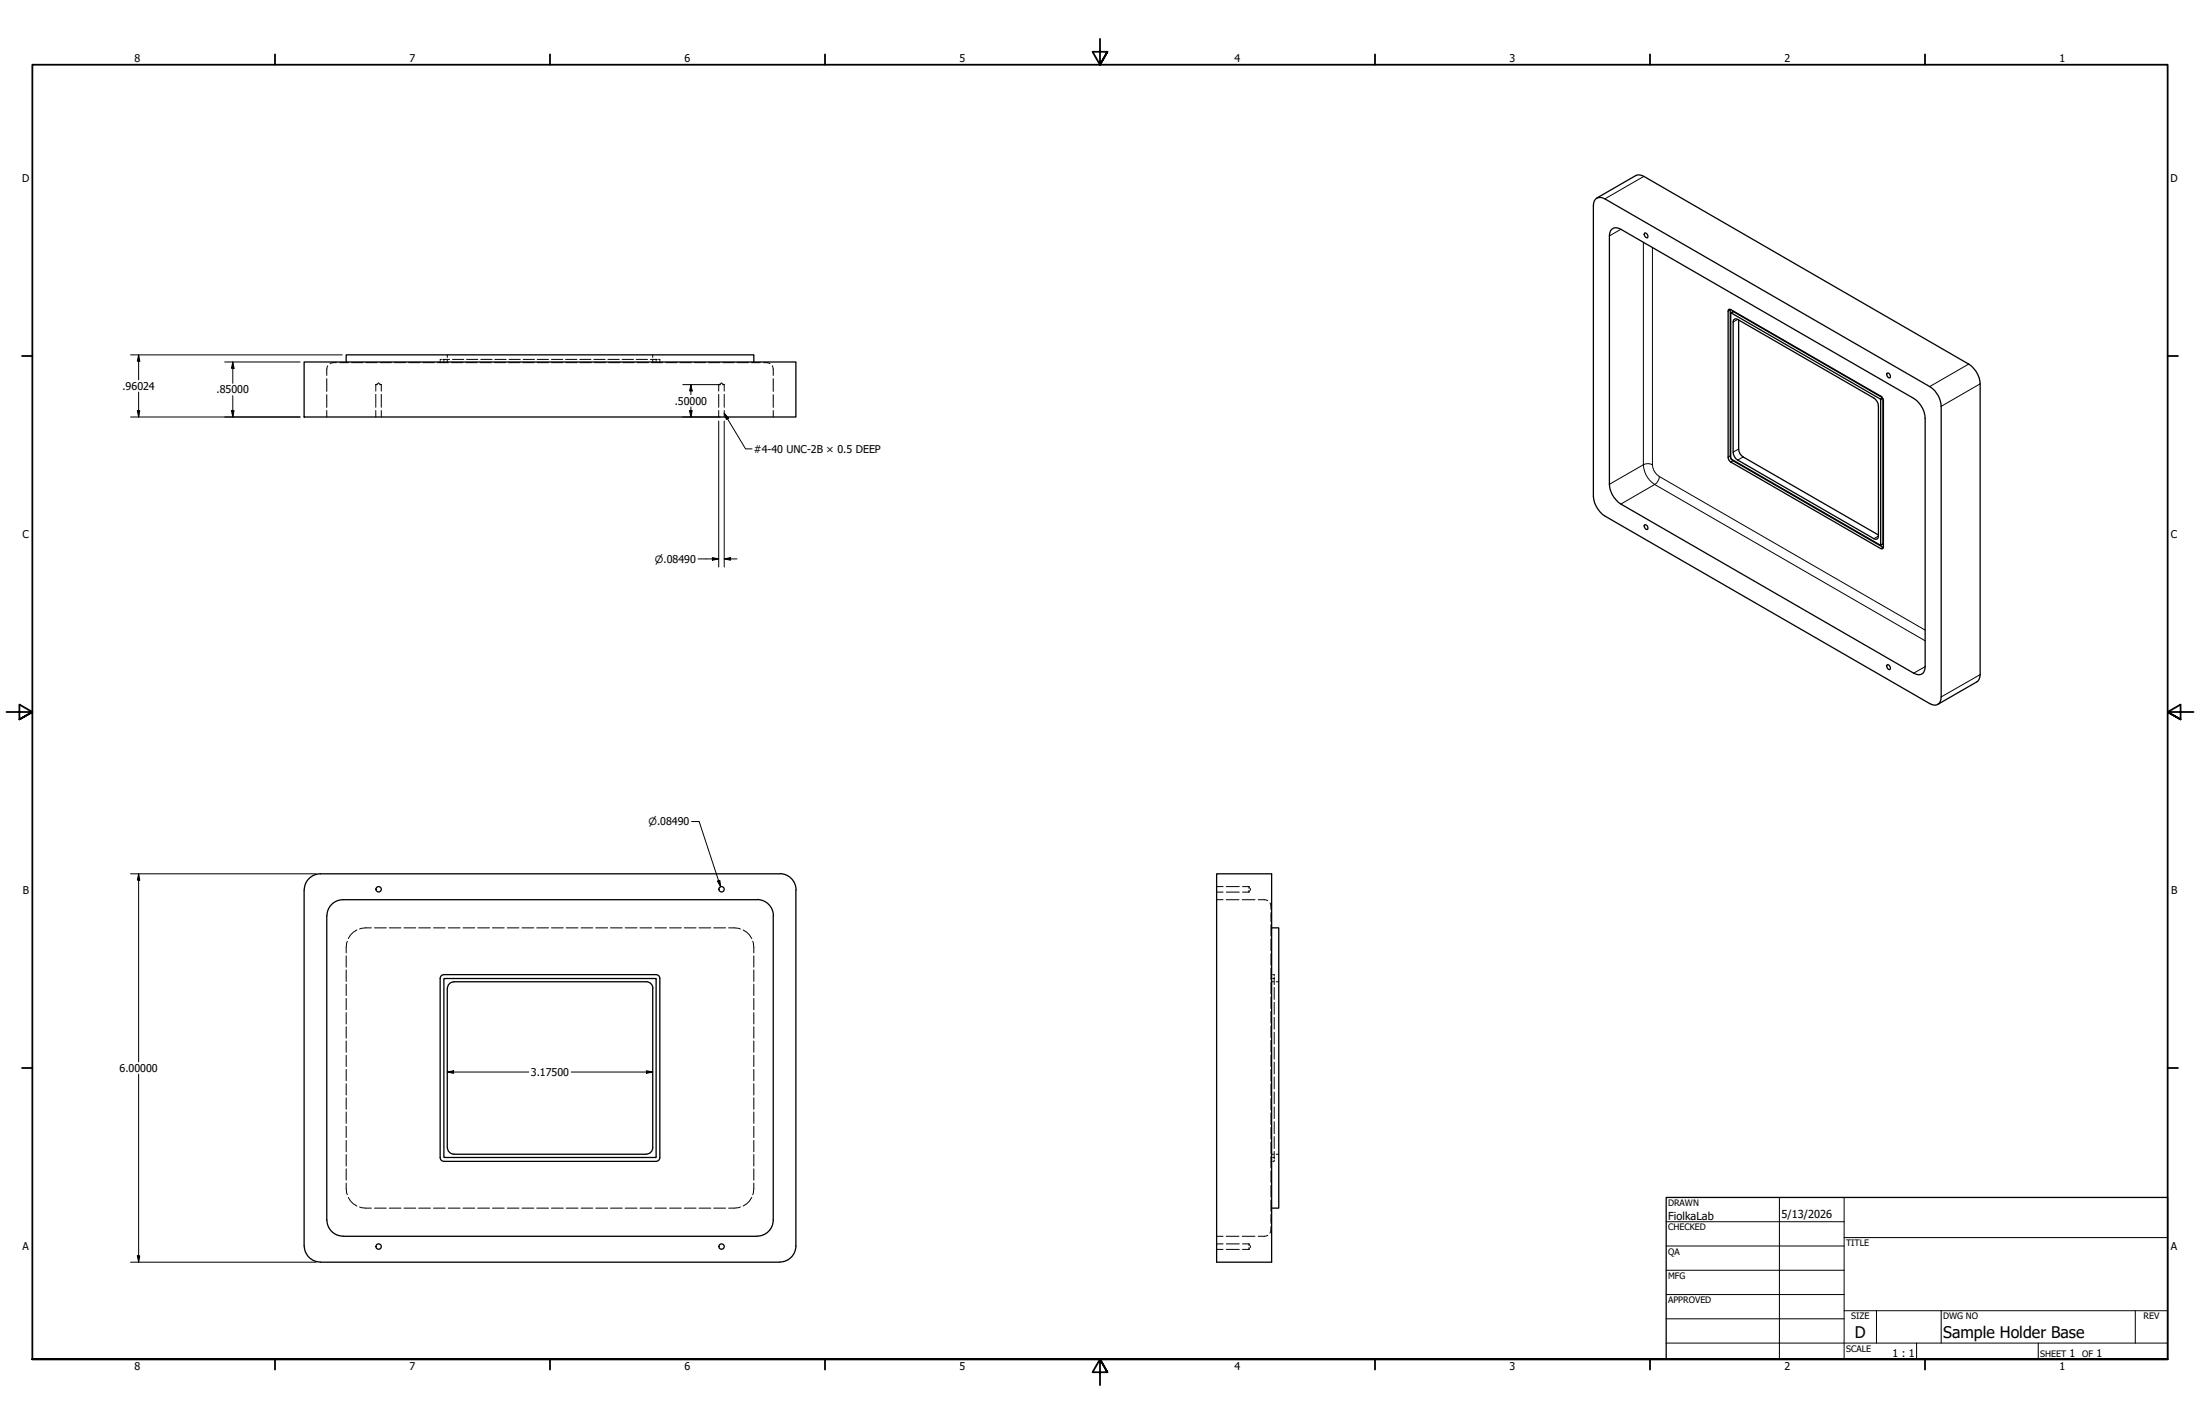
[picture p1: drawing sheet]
<svg xmlns="http://www.w3.org/2000/svg" width="864mm" height="559mm" viewBox="0 0 864 559" stroke-linecap="round" stroke-linejoin="round" font-family="sans-serif">
<!-- layer: Hidden (ANSI) -->
<g fill="none" stroke="#000" stroke-width=".39">
<path d="M175.6 139.3v1M256.2 139.3v1M128.3 148.6v5M128.3 154.9v5M128.7 143.6l-.4 1.2v2.5M132.1 142.3l-2.6 .4M133.3 142.3h3.5M138 142.3h4.5M143.6 142.3h4.5M147.5 150.9h.7M147.5 150.9v2.6M147.5 154.7v5.1"/>
<path d="M147.9 150.7l-.4 .2M148.2 150.5h.8M149 150.9h.7M149.2 142.3h4.5M149.3 150.7l.4 .2M149.7 150.9v2.6M149.7 154.7v5.1M154.8 142.3h4.5M160.4 142.3h4.5M166 142.3h4.5M171.6 142.3h4.5M172.8 141.9v.4"/>
<path d="M173.3 141h-.5v.5M173.8 141h2.7M174.2 141v.5M174.2 141.9v.4M175.6 141.3v1M177.2 142.3h4.5M177.6 141h4.5M182.8 142.3h4.5M183.1 141h4.5M188.4 142.3h4.5M188.7 141h4.5M194.1 142.3h4.4"/>
<path d="M194.2 141h4.5M199.6 142.3h4.6M199.8 141h4.4M205.2 142.3h4.5M205.4 141h4.4M210.9 142.3h4.4M210.9 141h4.4M216.5 142.3h4.4M216.5 141h4.4M222 141h4.4M222.1 142.3h4.5M227.6 141h4.4"/>
<path d="M227.6 142.3h4.6M233.1 141h4.5M233.3 142.3h4.4M238.6 141h4.5M238.9 142.3h4.5M244.2 141h4.5M244.5 142.3h4.5M249.7 141h4.5M250.1 142.3h4.5M255.3 141h2.7M255.7 142.3h4.5M256.2 141.3v1"/>
<path d="M257.6 141v.5M257.6 141.9v.4M258.5 141h.5v.5M259 141.9v.4M261.3 142.3h4.5M266.9 142.3h4.5M272.5 142.3h4.5M278.1 142.3h4.5M282.1 150.9h.7M282.1 150.9v2.6M282.1 154.7v5.1M282.5 150.7l-.4 .2"/>
<path d="M282.8 150.5h.8M283.6 150.9h.7M283.7 142.3h4.5M283.9 150.7l.4 .2M284.3 150.9v2.6M284.3 154.7v5.1M289.3 142.3h4.5M295 142.3h3.4M299.7 142.3l2.6 .4M303.1 143.6l.4 1.2v2.5M303.5 148.6v5M303.5 154.9v5"/>
<path d="M128.3 161.1v2.5M147.5 161.1v2.5M149.7 161.1v2.5M282.1 161.1v2.5M284.3 161.1v2.5M303.5 161.1v2.5M477.6 353.1h2.5M477.6 350.1h2.5M477.6 347.9h2.5M481.3 353.1h5M481.4 350.1h5.1M481.4 347.9h5.1"/>
<path d="M487.6 353.1h5M487.7 350.1h2.6M487.7 347.9h2.6M490.3 347.9v.7M490.3 349.4v.7M490.3 347.9l.2 .4M490.5 349.7l-.2 .4M490.7 348.6v.8M493.9 353.1h2.5l1.2 .3M498.5 354.3l.4 2.6M498.9 358.1v3.6M135.9 375.1v4.4"/>
<path d="M136.3 369.4l-.4 2.3v2.3M140.1 364.9l-1.4 .9-2 2.5M145.8 364.1h-2.3l-2.3 .5M147 364.1h4.6M152.8 364.1h4.6M158.6 364.1h4.6M164.3 364.1h4.7M170.2 364.1h4.6M176 364.1h4.6M181.7 364.1h4.7M187.5 364.1h4.7M193.3 364.1h4.6"/>
<path d="M199.1 364.1h4.6M204.9 364.1h4.6M210.7 364.1h4.6M216.5 364.1h4.6M222.2 364.1h4.7M228.1 364.1h4.6M233.9 364.1h4.6M239.6 364.1h4.7M245.4 364.1h4.7M251.2 364.1h4.6M257 364.1h4.6M262.8 364.1h4.7"/>
<path d="M268.6 364.1h4.6M274.4 364.1h4.6M280.2 364.1h4.6M286 364.1h2.3l2.3 .5M291.7 364.9l1.4 .9 2 2.5M295.5 369.4l.4 2.3v2.3M295.9 375.1v4.4M498.9 362.8v4.5M498.9 368.5v4.6M498.9 374.2v4.5M498.9 379.9v4.5M135.9 380.6v4.5"/>
<path d="M135.9 386.2v4.5M135.9 391.8v4.4M135.9 397.4v4.4M295.9 380.6v4.5M295.9 386.2v4.5M295.9 391.8v4.4M295.9 397.4v4.4M498.9 385.3h1M498.9 384h.5M498.9 385.6v4.5M498.9 391.2v4.6M498.9 396.9v4.5"/>
<path d="M498.9 382.5h.5M499.7 384h.5M499.7 382.5h.5v.5M500.2 383.5v2.8M500.2 387.5v4.7M500.2 393.3v4.7M500.2 399.2v4.7M501 385.3h1M135.9 402.9v4.5M135.9 408.5v4.4M135.9 414.1v4.4M135.9 419.7v4.4"/>
<path d="M295.9 402.9v4.5M295.9 408.5v4.4M295.9 414.1v4.4M295.9 419.7v4.4M498.9 402.6v4.6M498.9 408.3v4.6M498.9 414v4.5M498.9 419.7v4.5M500.2 405.1v4.6M500.2 410.9v4.7M500.2 416.8v4.6M135.9 425.3v4.4"/>
<path d="M135.9 430.8v4.5M135.9 436.4v4.4M295.9 425.3v4.4M295.9 430.8v4.5M295.9 436.4v4.4M498.9 425.3v4.6M498.9 431v4.6M498.9 436.8v4.5M500.2 422.6v4.7M500.2 428.5v4.6M500.2 434.3v4.7M135.9 442v4.4"/>
<path d="M135.9 447.5v4.5M135.9 453.1v4.5M135.9 458.7v4.4M295.9 442v4.4M295.9 447.5v4.5M295.9 453.1v4.5M295.9 458.7v4.4M498.9 452.9h1M498.9 454.2h.5M498.9 442.4v4.6M498.9 448.1v4.5M498.9 453.8v4.5"/>
<path d="M498.9 459.5v4.5M498.9 455.7h.5M499.7 454.2h.5M500.2 455.2v.5h-.5M500.2 440.2v4.7M500.2 446v4.7M500.2 451.9v2.8M501 452.9h1M135.9 464.2v2.3l.4 2.3M136.7 469.9l2 2.5 1.4 .9M141.2 473.6l2.3 .5h2.3M147 474.1h4.6"/>
<path d="M152.8 474.1h4.6M158.6 474.1h4.6M164.3 474.1h4.7M170.2 474.1h4.6M176 474.1h4.6M181.7 474.1h4.7M187.5 474.1h4.7M193.3 474.1h4.6M199.1 474.1h4.6M204.9 474.1h4.6M210.7 474.1h4.6M216.5 474.1h4.6"/>
<path d="M222.2 474.1h4.7M228.1 474.1h4.6M233.9 474.1h4.6M239.6 474.1h4.7M245.4 474.1h4.7M251.2 474.1h4.6M257 474.1h4.6M262.8 474.1h4.7M268.6 474.1h4.6M274.4 474.1h4.6M280.2 474.1h4.6M290.6 473.6l-2.3 .5h-2.3"/>
<path d="M295.1 469.9l-2 2.5-1.4 .9M295.9 464.2v2.3l-.4 2.3M498.9 465.1v4.6M498.9 470.9v4.5M498.9 476.5v3.6M477.6 485.1h2.5M477.6 490.3h2.5M477.6 488.1h2.5M481.3 485.1h5M481.4 490.3h5.1M481.4 488.1h5.1M487.6 485.1h5"/>
<path d="M487.7 490.3h2.6M487.7 488.1h2.6M490.3 488.1v.7M490.3 489.6v.7M490.3 488.1l.2 .4M490.5 489.9l-.2 .4M490.7 488.8v.8M497.6 484.8l-1.2 .3h-2.5M498.9 481.3l-.4 2.6"/>
</g>
<!-- layer: Visible (ANSI) -->
<g fill="none" stroke="#000" stroke-width=".51">
<path d="M626.5 78a3.1 3.1 0 0 1 3.5 0l127.5 73.7a9.9 9.9 0 0 1 4.5 7.7v114.1a2.75 2.75 0 0 1-1.3 2.9 2.75 2.75 0 0 1-3.2-.3l-127.5-73.6a10.2 10.2 0 0 1-4.5-7.8v-114.1l.4-1.9zM626.8 77.7l15.3-8.8a3.4 3.4 0 0 1 3.2 .3l127.5 73.7a9.9 9.9 0 0 1 4.5 7.7v114.1a3.2 3.2 0 0 1-1.3 2.9l-15.3 8.8M632.8 89.9a2.82 2.82 0 0 1 3.5 .1l114.9 66.3a9.9 9.9 0 0 1 4.5 7.8v97.5a2.71 2.71 0 0 1-1.3 2.9 2.71 2.71 0 0 1-3.2-.3l-114.9-66.4a9.9 9.9 0 0 1-4.5-7.7v-97.5l.4-2zM645.5 91.5l.4-.1a1.35 1.35 0 0 1 .8 1.9 1.36 1.36 0 0 1-1.2-1.8zM678.6 121.4l.8 .1 59.3 34.3 .6 1.5v57.3l-.3 .7h-.7l-58.9-34-.8-.8-.2-1v-57.4zM679.3 121.4l.1 58.3M679.4 122.7l58.9 34v57.3l-58.9-34zM679.4 122.7l1.1-.4 58.4 33.7M680.8 125.2l1.3 .1 53.5 30.9a3.9 3.9 0 0 1 1.8 3.1v51.1l-.5 1.1-1.3-.1-53.5-30.9a3.9 3.9 0 0 1-1.8-3.1v-51zM682.5 125.5v50.7a3.9 3.9 0 0 0 1.8 3.1l53.1 30.6M119.4 142h193v21.6h-193zM135.9 142v-2.7h160v2.7"/>
<path d="M739.1 156.5v57l-.8 .5M740.7 146.5l.3-.1a1.26 1.26 0 0 1 .9 1.9 1.26 1.26 0 0 1-1.2-1.8zM679.7 180.2l.6 .6 59 34M645.5 206a1.13 1.13 0 0 1 1.2 .5 1.13 1.13 0 0 1 0 1.3 1.26 1.26 0 0 1-1.2-1.8zM740.7 260.9l.3-.1a1.35 1.35 0 0 1 .9 2 1.29 1.29 0 0 1-1.2-1.9zM119.4 349.2v139.7M128.3 359.4v119.4M297.2 353.1h-162.5a6.3 6.3 0 0 0-6.4 6.3M297.2 353a6.4 6.4 0 0 1 6.4 6.4M303.5 359.4v119.4a6.3 6.3 0 0 1-6.3 6.3M306.1 342.9h-180.3a6.3 6.3 0 0 0-6.4 6.3M306.1 342.8a6.3 6.3 0 0 1 6.3 6.4v139.7a6.3 6.3 0 0 1-6.3 6.3"/>
<path d="M477.6 342.9h21.6v152.4h-21.6zM499.2 364.1h2.8v110h-2.8M172.8 384v70.2M172.8 384l.6-1.3 .9-.2h83.3l1.1 .6 .3 .9M174.4 384h83.1v70.2h-83.1zM175.6 387.8v62.6M175.6 387.8l.6-1.5 .8-.7 1.1-.3h75.6l1.6 .5 .7 .9 .3 1.1M256.2 387.8v62.6M259 384v70.2M172.8 454.2l.3 .9 1.1 .6h83.3l1.2-.6 .3-.9M175.6 450.4l.6 1.5 .8 .7 1.1 .3h75.6l1.1-.3 .9-.7 .5-1.5M128.3 478.8a6.3 6.3 0 0 0 6.4 6.3"/>
<path d="M119.4 488.9a6.3 6.3 0 0 0 6.4 6.3M125.7 495.3h180.4M134.6 485.1h162.6"/>
<circle cx="148.6" cy="349" r="1.05"/>
<circle cx="283.2" cy="349" r="1.05"/>
<circle cx="148.6" cy="489.2" r="1.05"/>
<circle cx="283.2" cy="489.2" r="1.05"/>
</g>
<!-- layer: Visible Narrow (ANSI) -->
<g fill="none" stroke="#000" stroke-width=".39">
<path d="M645.3 69.2l-15.3 8.8M636.3 90l-4.5 2.6M645.1 95.1v87.3M648.7 97.2v85.2M679.2 121.6l-.8 .5M680.5 122.3l-.9 .5M682.1 125.3l-1.8 1.1M738.9 156.1l-.8 .5M739.1 156.4l-.8 .4M772.8 142.9l-15.3 8.8M777.3 150.6l-15.3 8.8M679.2 178.9l-.8 .6"/>
<path d="M682.5 176.2l-2.2 1.2M684.3 179.3l-2.2 1.2M636.3 197.8l13.2-7.7 106.2 61.4M645.1 182.4a3.8 3.8 0 0 1 3.6 0M645.1 182.4a9.7 9.7 0 0 0 4.4 7.7 4.2 4.2 0 0 0 1.9-3.1 5.8 5.8 0 0 1-2.7-4.6M645.1 182.4l-13.3 7.7M651.4 187l104.3 60.3M680.3 180.8l-.9 .5M737.4 210.4l-1.8 1M739.1 213.4l-.8 .5M739.1 214.8l-.8 .5M755.7 261.6l-4.5 2.6"/>
<path d="M777.3 264.7l-15.3 8.8"/>
</g>
<!-- layer: Border (ANSI) -->
<g fill="none" stroke="#000" stroke-width=".7">
<path d="M431.8 15.2v10.2l-2.9-5.1h5.8l-2.9 5.1 2.9-5.1M107.9 21.3v4.1M215.9 21.3v4.1M323.8 21.3v4.1M539.8 21.3v4.1M647.7 21.3v4.1M755.6 21.3v4.1M8.6 139.7h4.1M850.9 139.7h4.1M2.5 279.4h10.2l-5.1-2.9v5.8l5.1-2.9-5.1 2.9M861.1 279.4h-10.2l5.1-2.9v5.8l-5.1-2.9 5.1 2.9M8.6 419.1h4.1"/>
<path d="M850.9 419.1h4.1M12.7 533.4v-508h838.2v508h-838.2h838.2M107.9 533.4v4.1M215.9 533.4v4.1M323.8 533.4v4.1M434.7 538.5l-2.9-5.1 2.9 5.1h-5.8l2.9-5.1v10.2M539.8 533.4v4.1M647.7 533.4v4.1M755.6 533.4v4.1"/>
</g>
<!-- layer: Title (ANSI) -->
<g fill="none" stroke="#000" stroke-width=".39">
<path d="M654 479.4h69.9M698.5 469.9v63.5M723.9 469.9v63.5M654 488.9h69.9M654 498.5h69.9M723.9 485.6h127M654 508h69.9M654 517.5h69.9M723.9 514.3h127M736.6 514.3v12.7M762 514.3v12.7M838.2 514.3v12.7"/>
<path d="M654 527h196.9M752.3 527v6.4M800.1 527v6.4"/>
</g>
<path d="M654 469.9h196.9v63.5h-196.9z" fill="none" stroke="#000" stroke-width=".51"/>
<!-- layer: Dimension (ANSI) -->
<g fill="none" stroke="#000" stroke-width=".39">
<path d="M51.2 139.3h83.1M54.4 139.3l.5 2.4h-1zM54.4 139.3v9.7M54.4 153.9v9.7M88.2 142h29.6M91.4 142l.5 2.5h-1zM91.4 142v8.4M91.4 155.3v8.3M268 150.9h14.7M271.2 150.9l.5 2.5h-1zM271.2 150.9v4M271.2 159.7v3.9"/>
<path d="M51.2 163.6h66.6M53.9 161.2h1l-.5 2.4zM90.9 161.2h1l-.5 2.4zM268 163.6h14.7M270.7 161.2h1l-.5 2.4zM282.1 165.2v57.3M284.3 165.2v57.3M274 219.3h8.1M279.7 218.8l2.4 .5-2.4 .5zM284.3 219.3l2.5-.5v1zM284.3 219.3h5M271.5 322.4h2.9l8.5 25.6"/>
<path d="M51.2 342.9h72.9M54.4 342.9l.5 2.5h-1zM54.4 342.9v73.8M281.6 345.8l1-.4 .3 2.6zM54.4 421.5v73.8M175.6 420.7l2.5-.5v1zM175.6 420.7h32M224.2 420.7h32M253.7 420.2l2.5 .5-2.5 .5zM51.2 495.3h72.9M53.9 492.8h1l-.5 2.5z"/>
</g>
<g fill="#000">
<path d="M54.4 139.3l.5 2.4h-1zM91.4 142l.5 2.5h-1zM271.2 150.9l.5 2.5h-1zM53.9 161.2h1l-.5 2.4zM90.9 161.2h1l-.5 2.4zM270.7 161.2h1l-.5 2.4zM279.7 218.8l2.4 .5-2.4 .5zM284.3 219.3l2.5-.5v1zM54.4 342.9l.5 2.5h-1zM281.6 345.8l1-.4 .3 2.6zM175.6 420.7l2.5-.5v1zM253.7 420.2l2.5 .5-2.5 .5z"/>
<path d="M53.9 492.8h1l-.5 2.5z"/>
</g>
<!-- layer: Symbol (ANSI) -->
<path d="M284.3 162.2l1.7 1.9-.9 .5zM284.3 162.2l8.4 13.9h2.5" fill="none" stroke="#000" stroke-width=".39"/>
<path d="M284.3 162.2l1.7 1.9-.9 .5z" fill="#000"/>
<g font-size="6.3">
<text x="728.1" y="524.9">D</text>
<text x="762.8" y="525">Sample Holder Base</text>
</g>
<g font-size="4.3">
<text x="654.8" y="478.6">FiolkaLab</text>
<text x="699.3" y="478">5/13/2026</text>
</g>
<g font-size="4.2">
<text x="52.8" y="24.4">8</text>
<text x="160.8" y="24.4">7</text>
<text x="268.7" y="24.4">6</text>
<text x="376.7" y="24.4">5</text>
<text x="484.6" y="24.4">4</text>
<text x="592.6" y="24.4">3</text>
<text x="700.5" y="24.4">2</text>
<text x="808.5" y="24.4">1</text>
<text x="8.8" y="71.4">D</text>
<text x="852" y="71.4">D</text>
<text x="48.1" y="153">.96024</text>
<text x="85" y="154.4">.85000</text>
<text x="264.9" y="158.8">.50000</text>
<text x="296" y="177.7">#4-40 UNC-2B × 0.5 DEEP</text>
<text x="8.9" y="211.1">C</text>
<text x="852.2" y="211.1">C</text>
<text x="9" y="350.8">B</text>
<text x="852.2" y="350.8">B</text>
<text x="46.9" y="420.6">6.00000</text>
<text x="208.4" y="422.2">3.17500</text>
<text x="8.9" y="490.5">A</text>
<text x="852.2" y="490.5">A</text>
<text x="742.9" y="532.6">1 : 1</text>
<text x="812.4" y="532.6">1</text>
<text x="823" y="532.6">1</text>
<text x="52.8" y="537.5">8</text>
<text x="160.8" y="537.5">7</text>
<text x="268.7" y="537.5">6</text>
<text x="376.7" y="537.5">5</text>
<text x="484.6" y="537.5">4</text>
<text x="592.6" y="537.5">3</text>
<text x="700.5" y="537.5">2</text>
<text x="808.5" y="537.5">1</text>
</g>
<g font-size="3.9">
<text x="257.1" y="220.8">⌀.08490</text>
<text x="254.5" y="323.8">⌀.08490</text>
</g>
<g font-size="3.5">
<text x="654.8" y="473.2">DRAWN</text>
<text x="654.8" y="482.8">CHECKED</text>
<text x="724.7" y="488.9">TITLE</text>
<text x="654.8" y="492.3">QA</text>
<text x="654.8" y="501.8">MFG</text>
<text x="654.8" y="511.4">APPROVED</text>
<text x="726.7" y="517.7">SIZE</text>
<text x="762.8" y="517.7">DWG NO</text>
<text x="841.4" y="517.7">REV</text>
<text x="724.7" y="530.4">SCALE</text>
<text x="800.9" y="532.6">SHEET</text>
<text x="817.4" y="532.6">OF</text>
</g>
</svg>
